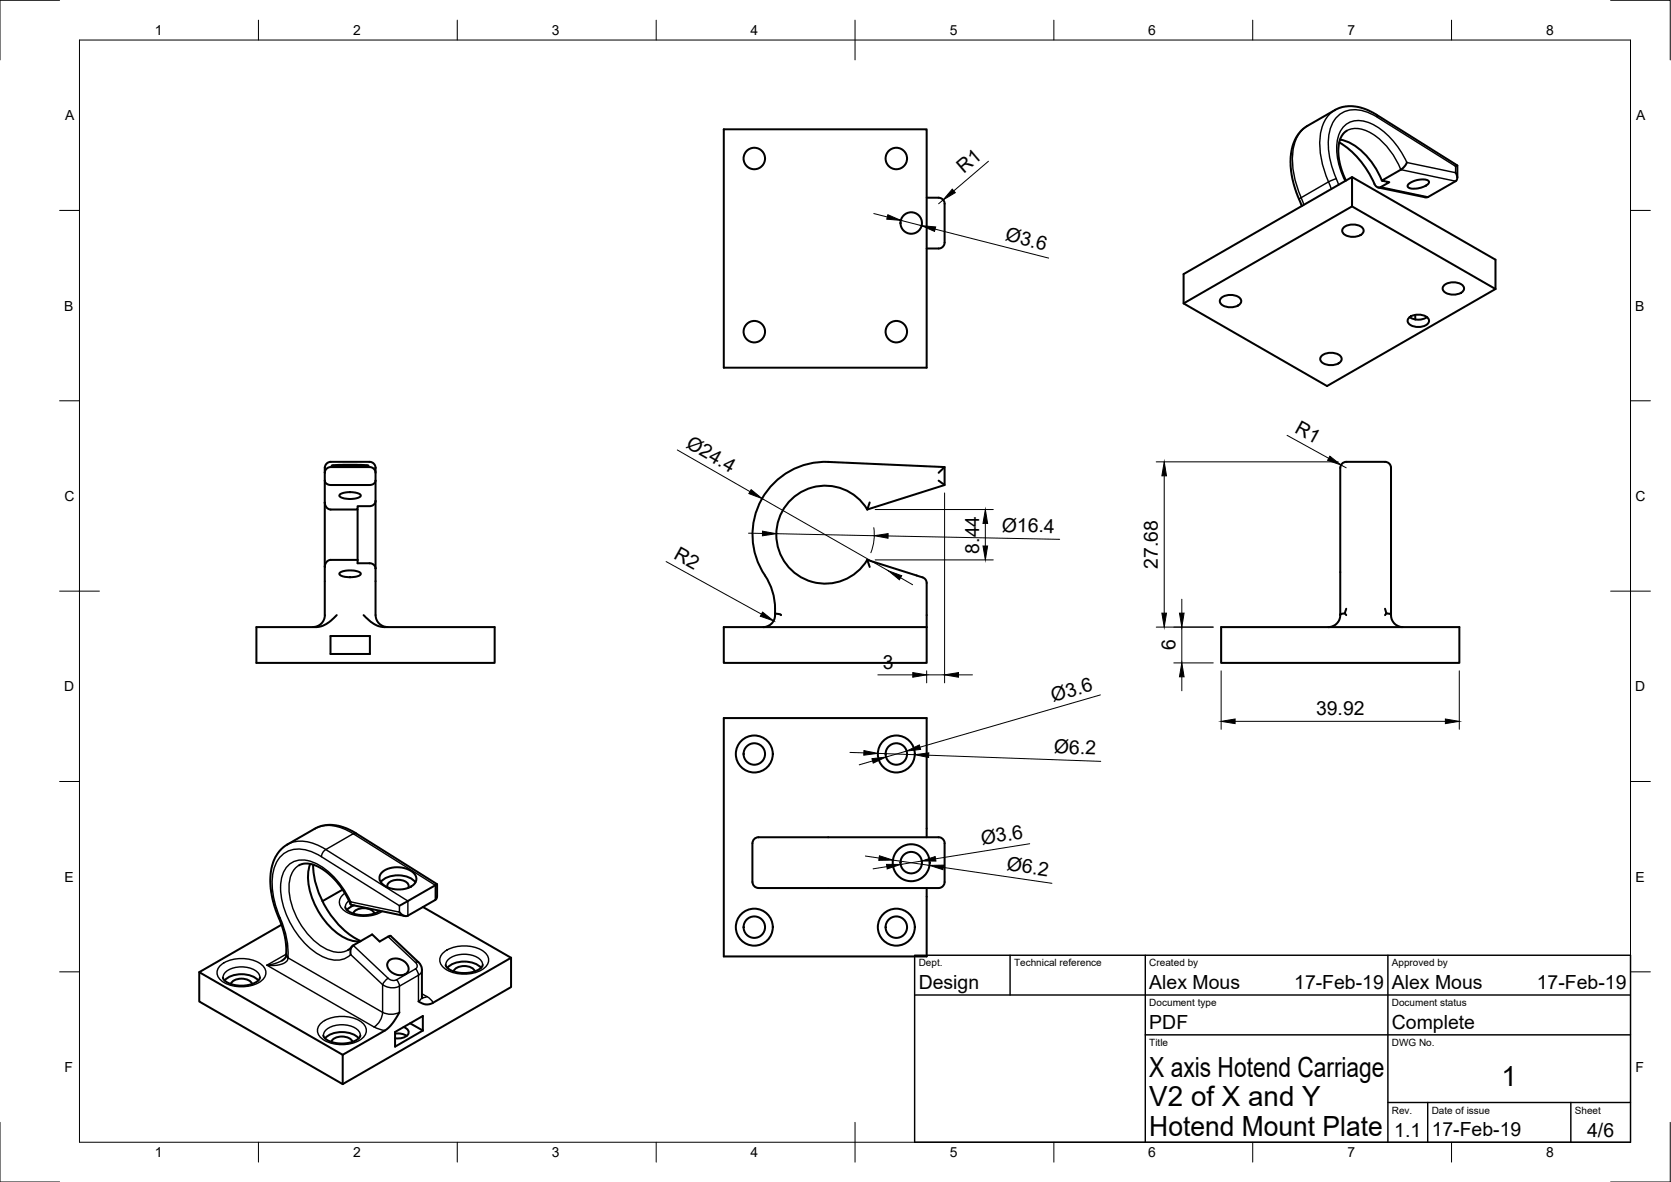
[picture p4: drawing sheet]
<svg xmlns="http://www.w3.org/2000/svg" width="420mm" height="297mm" viewBox="0 0 420 297" stroke-linecap="round" stroke-linejoin="round" font-family="sans-serif">
<!-- layer: Visible -->
<g fill="none" stroke="#000" stroke-width=".51">
<path d="M182 32.5h51v59.9h-51zM336.7 35.8a24.7 24.7 0 0 1 9.1 10.8l.6 .5h.5l2.4-1.3-1.8-.4 4.8-2.8 1-.9 .4-.9M336.9 35.1a14.7 14.7 0 0 1 9.3 7.7l1.3 2.6M338.6 32.9l-.9 .8-.6 .9-.5 1.7-.1 1.4 .2 2.2 .3 1.8 1.4 3.7M233 49.7h3a1.52 1.52 0 0 1 1.5 1.5v9.7a1.51 1.51 0 0 1-1.5 1.5h-3M337.8 57.2a3.7 3.7 0 0 1 5 .4 1.62 1.62 0 0 1-1.7 1.8l-1.2 .1a2.28 2.28 0 0 1-2.4-1.5zM340 44.5v7.4l-42.4 24.3M340 51.9l36 20.7M354.1 46.3a5.3 5.3 0 0 1 5-.9l.2 .3a3.2 3.2 0 0 1-2.9 1.7 2.57 2.57 0 0 1-2.5-.5zM366 43.4a1.48 1.48 0 0 1 0 2.1l-7.4 4.1-12-2.5M366.4 44.6v-3l-20.8-13.1-3.4-1.4-3-.4-2.4 .4-8.2 4.6-1.8 1.6a13.5 13.5 0 0 0-1.8 11.6l.9 3.5 1.4 3.4M366.4 41.6l-.4 .2"/>
<path d="M297.6 68.9l42.4-24.4 36 20.8v7.3l-42.3 24.4-36.1-20.8zM307.1 74.9a3.7 3.7 0 0 1 4.9 .4 1.62 1.62 0 0 1-1.7 1.8l-1.2 .1a2.28 2.28 0 0 1-2.4-1.5zM354.3 79.9a3.7 3.7 0 0 1 4.9 .3 1.62 1.62 0 0 1-1.7 1.9l-1.2 .1a2.28 2.28 0 0 1-2.4-1.6zM354.5 79.7a4 4 0 0 0 4.3 0M355.9 79.1v1.2M363.1 71.7a3.7 3.7 0 0 1 4.9 .4 1.62 1.62 0 0 1-1.7 1.9h-1.2a2.28 2.28 0 0 1-2.4-1.5zM332.3 89.4a3.7 3.7 0 0 1 5 .4 1.62 1.62 0 0 1-1.8 1.9l-1.1 .1a2.28 2.28 0 0 1-2.4-1.6zM81.7 118.8a1.47 1.47 0 0 1 1.5-1.4h9.7a1.48 1.48 0 0 1 1.5 1.4M83.4 117l3.1-.2 6.2 .2-3.4 .2zM237.5 117.4l-1.5 1.4M81.7 120.8a1.39 1.39 0 0 0 1.5 1.1h9.7a1.36 1.36 0 0 0 1.5-1.1M81.7 126.3v16.2"/>
<path d="M85.5 124.2a5.8 5.8 0 0 1 5.2 .2v.1a2.99 2.99 0 0 1-2.9 .9 2.73 2.73 0 0 1-2.5-.9zM89.9 128v12.7M94.4 120.8v-3.2a1.49 1.49 0 0 0-1.5-1.5h-9.7a1.49 1.49 0 0 0-1.5 1.5v8.7M94.4 125.9v17M94.4 125.9l-.2 .7-.7 .5-3.6 .1v.8h-7l-.9-.7-.3-1M94.4 120.8v5.1M218.1 128l19.4-6.1v-4.5l-29.2-1.3a18.3 18.3 0 0 0-16.8 9.3 18.3 18.3 0 0 0 .8 19.2M218.1 128a12.3 12.3 0 0 0-18.6-3 12.3 12.3 0 0 0 0 18.7 12.3 12.3 0 0 0 18.6-3M218.7 126.3l-.6 1.7M236 120.8l1.5 1.1M81.7 142.5v12.1a2.99 2.99 0 0 1-3 3M83.1 159.8h9.9v4.5h-9.9z"/>
<path d="M84.7 154.6l-2 1.8a5.4 5.4 0 0 1-3.2 1.2h-15v9h59.9v-9h-27.8a7.8 7.8 0 0 1-5.2-3M85.4 143.9a5.9 5.9 0 0 1 5.2 0l.1 .2a1.47 1.47 0 0 1-1.8 .9 4.1 4.1 0 0 1-3.6-.8zM89.9 140.7v.8l3.5 .1 .7 .5 .3 .8M89.9 140.7h-6.9l-.9 .6-.4 1.2M94.4 142.9v11.7a2.99 2.99 0 0 0 3 3M182 157.6h51v9h-51zM192.3 144.6a15 15 0 0 1 2.6 8.4M194.9 154.1l1.3 .3 .2 .2M194.9 153v.3a3.5 3.5 0 0 1-2.6 4.3h-.4M218.1 140.7l13.4 4.3a1.86 1.86 0 0 1 1.5 1.5v11.1M218.1 140.7l.6 1.8M307 157.6h59.9v9h-59.9z"/>
<path d="M337 154.5v-35.9a2.35 2.35 0 0 1 1-2.5h10.3a1.72 1.72 0 0 1 1.5 2.2v36.2M337 154.5a3 3 0 0 1-3 3.1M338.1 154.1l.4 .5M338.5 153l-.4 1.1-.9 .2-.2 .2M348.3 153l.3 1.1-.3 .5M348.6 154.1l1.1 .3a3.1 3.1 0 0 0 3 3.2M75.2 217.5l1.5-.5 1.6 .2 1.8 .6 1.9 1.3 2.1 1.9 1.5 1.7 1.4 2.3 1.1 2.2M78 217.1a14.2 14.2 0 0 0 1.9 11.6 15.2 15.2 0 0 0 8.9 7.8l1.8 .1M78.7 217.3a23.2 23.2 0 0 0 11.2 18.8l.8 .4M95.9 219.4a6.3 6.3 0 0 1 8.4 .3 2.18 2.18 0 0 1-1.4 3.3 6.3 6.3 0 0 1-7.2-1.4l-.3-1.1zM189.8 210.7l.9-.3h45.3a1.52 1.52 0 0 1 1.5 1.5v9.8a1.54 1.54 0 0 1-1.5 1.5h-44.3a2.27 2.27 0 0 1-2.4-1.1l-.1-10.2 .1-.5zM233 210.4v-29.9h-51v59.9h51v-17.2"/>
<path d="M70.8 232.4l-20.7 11.9 36.1 20.8M72 240l-.2 .6-.9 .8M86.1 223.6l-5 2.9M86.8 228l.3 .6 .7 .5 2.2 .8h3l1.5-.4 1-.6M88.2 239.9l-.1-1.1 .6-1.2 4.9-2.8 1.9 1.8 2.6-1.4 7.1 6.6a2.7 2.7 0 0 1 .9 1.9l.1 7.2M88.2 226.6l-.1 .6 .2 .2 13.5 2.8M88.5 237.9l-1 .9M88.8 229.6a3.3 3.3 0 0 1 4.4-1l.8 .6 .1 .4M89 227.5l-1.2 .6-.6 .6M95.8 221.7a6.5 6.5 0 0 1 8.3-.4l.3 .5M97.4 222.9a1.66 1.66 0 0 1 1.7-1.7 3.2 3.2 0 0 1 3.6 1.2l-.1 .7M100.4 229.2a1.78 1.78 0 0 0 2.2 .9l7-4.1 .3-.7v-3.1l-20.8-13.1-1.6-.7-1.8-.7-2.1-.4-1.8 .1-1.5 .3-8.2 4.6-1.9 1.7a13.7 13.7 0 0 0-1.8 11.5l.7 2.4 2.3 6.4 .5 2.9 .1 2.8 .4 .7"/>
<path d="M106.3 227.9l22.2 12.8M109.9 222.2l-9.5 5.4M50.1 244.3v7.4l36.1 20.7M56 245.7l.5 .8 1 .6 2.7 .6 1.7-.1 1.6-.3 1.4-.8 .5-.8M56.5 246.4a6.5 6.5 0 0 1 8.5 0M58 247.3a3.3 3.3 0 0 1 4.5-1l.7 .6 .2 .4M97.7 241.5a3.2 3.2 0 0 1 5 2.2 2.29 2.29 0 0 1-3.3 1.1 2.41 2.41 0 0 1-1.9-3zM99.3 259.3l7-4v3.7l-7 4zM99.3 259.8h1.6l1.3 .5M100.4 254.4l-1.7 2.8-1.4 1.4-11.1 6.5M101.5 258.1a1.28 1.28 0 0 1 1.3 1.1 1.28 1.28 0 0 1-1 1.4l-1.2 .3h-1.3M103.1 257.2l3.2 1.8"/>
<path d="M112.1 242.5l.4 .8 1 .6 1.3 .4 1.5 .2h1.6l1.8-.5 1.2-.7 .5-.8M112.5 243.2a6.5 6.5 0 0 1 8.5 0M114.1 244.1a3.3 3.3 0 0 1 4.4-1l.7 .6 .2 .4M128.5 240.7v7.4l-42.3 24.3M128.5 240.7l-19.9 11.4-1.5 .3-1.9-.7M81.3 260.2l.3 .6 1 .7 1.1 .5 1.9 .2h1.5l1.7-.4 1.3-.8 .5-.8M81.7 260.9a6.5 6.5 0 0 1 8.5 0M83.3 261.8a3.3 3.3 0 0 1 4.4-.9l.8 .6 .1 .3M86.2 265.1v7.3"/>
<circle cx="189.7" cy="39.8" r="2.7"/>
<circle cx="225.4" cy="39.8" r="2.7"/>
<circle cx="229.1" cy="56" r="2.7"/>
<circle cx="189.7" cy="83.4" r="2.7"/>
<circle cx="225.4" cy="83.4" r="2.7"/>
<circle cx="189.7" cy="189.5" r="4.6"/>
<circle cx="189.7" cy="189.5" r="2.7"/>
<circle cx="225.4" cy="189.5" r="4.6"/>
<circle cx="225.4" cy="189.5" r="2.7"/>
<circle cx="229.1" cy="216.8" r="4.7"/>
<circle cx="229.1" cy="216.8" r="2.7"/>
<circle cx="189.7" cy="233" r="4.6"/>
<circle cx="189.7" cy="233" r="2.7"/>
<circle cx="225.4" cy="233" r="4.6"/>
<circle cx="225.4" cy="233" r="2.7"/>
</g>
<!-- layer: Visible Narrow -->
<g fill="none" stroke="#000" stroke-width=".36">
<path d="M328.8 31.6a9.2 9.2 0 0 0-3.8 8.4 24.6 24.6 0 0 0 2.2 9.7l-.5 .4M335.6 27.7a9.2 9.2 0 0 0-3.8 8.4 24.6 24.6 0 0 0 2.2 9.6M338.6 32.8a6.2 6.2 0 0 1 6.4 .8 19 19 0 0 1 7.2 9l13.8 2.9M346.1 28.8l.3 .7M346.4 29.5l19.6 12.3v1.6l-12.3-2.6M346.4 29.5a8.8 8.8 0 0 0-8.7-1.3 8 8 0 0 0-3.7 7.2 26.3 26.3 0 0 0 2.6 11M334 45.7l-6.9 4 .8 1.8M334 45.7l.8 1.8M336 44.9l-1.9 .8M347.2 47l11.9 2.5M353.7 40.8a19.1 19.1 0 0 0-10-10.2 5.3 5.3 0 0 0-7.4 4.6 17 17 0 0 0 1.9 10.3M72.2 212.2a8.7 8.7 0 0 1 8.6 .6l1.1 .7-.9 .9-.2 .9"/>
<path d="M75.2 217.4a6.3 6.3 0 0 0-2.5 6.3 19.2 19.2 0 0 0 9.2 14.7 5.9 5.9 0 0 0 5.6 .4M79.1 208.3a8.7 8.7 0 0 1 8.6 .6l1.1 .6M80.8 215.3l19.6 12.3v1.6l-12.2-2.6a18.9 18.9 0 0 0-10-10.1 5.3 5.3 0 0 0-7.4 4.1 19.3 19.3 0 0 0 4.7 15.2 13.8 13.8 0 0 0 8.8 5.5 4.9 4.9 0 0 0 3.9-1.4l8 7.5M80.8 215.3a8.8 8.8 0 0 0-8.7-1.3 8 8 0 0 0-3.7 7.2l.1 2.5 .5 2.7 1.5 4.3M88.8 209.5l-6.9 4 20.7 12.9v3.7M88.8 209.5l20.7 13v3.7M89.6 209.4l-.8 .1M70.1 230.7h.4M70.5 230.7a21.1 21.1 0 0 1 1.9 9.9M72 239.8l-4.9 2.8M86.7 224.5a2.52 2.52 0 0 0-1.4 2.2 2.52 2.52 0 0 0 1.4 2.3 9.4 9.4 0 0 0 9.5 0M87.7 226.3l-.5 .6-.4 1"/>
<path d="M88.8 237.6l8.8 8.2a1.96 1.96 0 0 0 2.1 .4M97.6 235.4l6.9 6.5M111.7 239.2a9.1 9.1 0 0 1 10.1 0 2.56 2.56 0 0 1 1 2.5 2.56 2.56 0 0 1-1.7 2.1 9.3 9.3 0 0 1-9.4-.5 2.41 2.41 0 0 1 0-4.1zM55.7 242.4a9.1 9.1 0 0 1 10.1 0 2.56 2.56 0 0 1 1 2.5 2.56 2.56 0 0 1-1.7 2 9.3 9.3 0 0 1-9.4-.5 2.41 2.41 0 0 1 0-4zM56.1 245.7a3.1 3.1 0 0 1 2.8-2.5 6.3 6.3 0 0 1 6.1 1.4l.4 1.1M67.1 242.6a5.8 5.8 0 0 0 5.2-1.3l.1-.6 23.8 13.7M67.1 242.6l27 15.5M70.9 241.4l-2 .8-1.8 .4M80.9 257a9.1 9.1 0 0 1 10.1 0 2.56 2.56 0 0 1 1.1 2.4 2.56 2.56 0 0 1-1.8 2.1 9.3 9.3 0 0 1-9.4-.5 2.41 2.41 0 0 1 0-4zM94.1 258.1l1.2 .5 1.5 .4M96.2 254.4l-.2 1.2-.6 1.2-1.3 1.3M96.2 247.4a4.1 4.1 0 0 0 4.2 .4"/>
<path d="M96.2 247.4v7M97.6 245.8l-1 .9-.4 .7M99.7 246.2l.6 .9 .1 .7M100.4 247.8v6.6l-1.7 .5-1.3-.1-1.2-.4M104.5 241.9a.98 .98 0 0 1 0 1.6M104.5 243.5l-4.8 2.7M104.5 243.5l.6 .9 .1 .7M105.2 241.8l-.7 .1M105.2 245.1v6.5a1.49 1.49 0 0 0 .9-1.2M105.2 245.1l-4.8 2.7M106.1 243.7l-.3 .9-.6 .5M106.1 249.7l1.2 .8"/>
<path d="M107.3 250.4l1.1 .9 .5 .7M107.3 250.4l-1.2 .3M112.1 242.5a3.1 3.1 0 0 1 2.8-2.5 6.3 6.3 0 0 1 6.1 1.4l.4 1.1M81.3 260.2a3.1 3.1 0 0 1 2.9-2.5 6.3 6.3 0 0 1 6 1.5l.4 1"/>
</g>
<!-- layer: Border -->
<g fill="none" stroke="#000" stroke-width=".25">
<path d="M15 .1h-15v15M20 10.1h390v276.9h-390zM65 5.1v5M115 5.1v5M165 5.1v5M215 5.1v10M265 5.1v5M315 5.1v5M365 5.1v5M405 .1h15v15M15 52.9h5M410 52.9h5"/>
<path d="M15 100.7h5M410 100.7h5M15 148.6h10M405 148.6h10M15 196.4h5M410 196.4h5M15 244.2h5M410 244.2h5M0 282.1v14.9h15M65 287v5M115 287v5M165 287v5"/>
<path d="M215 282.1v9.9M265 287v5M315 287v5M365 287v5M420 282.1v14.9h-15"/>
</g>
<!-- layer: TitleBlock -->
<path d="M230 240.1h180v46.9h-180zM230 250h180M254 240.1v9.9M288 240.1v46.9M349 240.1v46.9M288 260.1h122M349 277.1h61M359 277.1v9.9M395 277.1v9.9" fill="none" stroke="#000" stroke-width=".36"/>
<!-- layer: Dimensions -->
<g fill="none" stroke="#000" stroke-width=".25">
<path d="M219.7 53.7l3.4 .8M226.5 55.4l5.2 1.3M235.1 57.6l28.6 7.3M237.2 50.2l-1.2 1M248.5 40.5l-8.7 7.5M170.3 113.1l18.3 10.5M290.7 116.1h45.8M292.7 119.6v34.5M323.6 109.4l10.5 5.8M337.2 116.8l1.3 .8M188.2 134l3.5 .1M191.6 125.3l31.8 18.2"/>
<path d="M195.2 134.1l24.6 .5M219.7 132.6a12.3 12.3 0 0 1-.7 6.3M220 128h29.7M223.3 134.7l43.1 .8M237.5 123.9v47.7M247.8 131.5v5.7M167.5 141.1l24 13.2M220 140.7h29.7M226.4 145.2l3.1 1.7M290.7 157.6h14.4M297.2 150.6v3.5M297.2 157.6v9"/>
<path d="M220.7 169.6h8.8M233 168.6v3M233 169.6h4.5M241 169.6h3.5M276.7 174.6l-45.4 13.2M295.1 166.6h10M297.2 170.1v3.5M307 168.6v14.7M366.9 168.6v14.7M213.7 189.1l3.5 .1M219.4 191.2l-3.4 1M220.7 189.3l9.3 .4"/>
<path d="M227.9 188.8l-5.1 1.5M233.5 189.8l43.3 1.5M310.6 181.3h52.8M217.6 215.1l3.4 .5M223 217.8l-3.5 .5M224.5 216.1l9.2 1.4M231.8 216.4l-5.4 .8M237.2 218l27.3 4M258.9 212l-23.7 3.8"/>
</g>
<g fill="#000" stroke="#000" stroke-width=".25">
<path d="M223.2 54l3.3 1.4-3.5-.3zM231.7 56.7l3.6 .3-.3 1.2zM239.4 47.5l.8 .9-3 1.8zM292.7 116.1l.6 3.5h-1.2zM334.4 114.6l2.8 2.2-3.4-1.1zM188.9 123l2.7 2.3-3.3-1.3zM191.7 133.5l3.5 .6-3.5 .5zM219.8 134.6l3.5-.5v1.2zM247.8 128l.5 3.5h-1.1zM247.2 137.2h1.1l-.5 3.5zM191.7 153.8l2.8 2.2-3.3-1.1zM223.4 143.5l3.3 1.2-.6 1z"/>
<path d="M292.1 154.1h1.2l-.6 3.5zM296.6 154.1h1.1l-.5 3.5zM229.5 169l3.5 .6-3.5 .6zM237.5 169.6l3.5-.6v1.2zM297.2 166.6l.5 3.5h-1.1zM217.2 188.6l3.5 .7-3.5 .5zM219.2 190.7l3.6-.4-3.2 1.5zM227.9 188.8l3.3-1.6 .3 1.1zM230 189.7l3.5-.5v1.2zM307 181.3l3.6-.6v1.1zM363.4 180.7l3.5 .6-3.5 .5zM221.1 215.1l3.4 1-3.5 .1z"/>
<path d="M222.9 217.2h3.5l-3.3 1.2zM231.8 216.4l3.3-1.1 .2 1.1zM233.7 217.5l3.6-.1-.2 1.2z"/>
</g>
<g font-size="7">
<text x="289" y="270.6">X axis Hotend Carriage</text>
<text x="377.5" y="273">1</text>
<text x="289" y="278.1">V2 of X and Y</text>
<text x="289" y="285.5">Hotend Mount Plate</text>
</g>
<g font-size="4.9">
<text x="242.4" y="43.8" transform="rotate(-41 242.4 43.8)">R1</text>
<text x="252.6" y="60.4" transform="rotate(14 252.6 60.4)">Ø3.6</text>
<text x="172.3" y="112.3" transform="rotate(30 172.3 112.3)">Ø24.4</text>
<text x="325.3" y="108.6" transform="rotate(29 325.3 108.6)">R1</text>
<text x="251.9" y="133.6" transform="rotate(1 251.9 133.6)">Ø16.4</text>
<text x="169.2" y="140.3" transform="rotate(29 169.2 140.3)">R2</text>
<text x="246.2" y="139.1" transform="rotate(-90 246.2 139.1)">8.44</text>
<text x="291.2" y="142.9" transform="rotate(-90 291.2 142.9)">27.68</text>
<text x="295.6" y="163.4" transform="rotate(-90 295.6 163.4)">6</text>
<text x="222" y="168">3</text>
<text x="264.8" y="176.3" transform="rotate(-16 264.8 176.3)">Ø3.6</text>
<text x="330.9" y="179.7">39.92</text>
<text x="265" y="189.3" transform="rotate(2 265 189.3)">Ø6.2</text>
<text x="246.9" y="212.3" transform="rotate(-9 246.9 212.3)">Ø3.6</text>
<text x="253" y="218.6" transform="rotate(8 253 218.6)">Ø6.2</text>
<text x="231" y="248.5">Design</text>
<text x="289" y="248.5">Alex Mous</text>
<text x="325.4" y="248.5">17-Feb-19</text>
<text x="350" y="248.5">Alex Mous</text>
<text x="386.4" y="248.5">17-Feb-19</text>
<text x="289" y="258.6">PDF</text>
<text x="350" y="258.6">Complete</text>
<text x="350.6" y="285.7">1.1</text>
<text x="360" y="285.5">17-Feb-19</text>
<text x="399.1" y="285.7">4/6</text>
</g>
<g font-size="3.5">
<text x="39" y="8.8">1</text>
<text x="88.8" y="8.8">2</text>
<text x="138.8" y="8.8">3</text>
<text x="188.7" y="8.8">4</text>
<text x="238.8" y="8.8">5</text>
<text x="288.7" y="8.8">6</text>
<text x="338.8" y="8.8">7</text>
<text x="388.8" y="8.8">8</text>
<text x="16.4" y="30.2">A</text>
<text x="411.4" y="30.2">A</text>
<text x="16.2" y="78">B</text>
<text x="411.2" y="78">B</text>
<text x="16.2" y="125.9">C</text>
<text x="411.2" y="125.9">C</text>
<text x="16.2" y="173.7">D</text>
<text x="411.2" y="173.7">D</text>
<text x="16.2" y="221.6">E</text>
<text x="411.2" y="221.6">E</text>
<text x="16.2" y="269.4">F</text>
<text x="411.2" y="269.4">F</text>
<text x="39" y="290.8">1</text>
<text x="88.8" y="290.8">2</text>
<text x="138.8" y="290.8">3</text>
<text x="188.7" y="290.8">4</text>
<text x="238.8" y="290.8">5</text>
<text x="288.7" y="290.8">6</text>
<text x="338.8" y="290.8">7</text>
<text x="388.8" y="290.8">8</text>
</g>
<g font-size="2.5">
<text x="231" y="242.9">Dept.</text>
<text x="255" y="242.9">Technical reference</text>
<text x="289" y="242.9">Created by</text>
<text x="350" y="242.9">Approved by</text>
<text x="289" y="252.8">Document type</text>
<text x="350" y="252.8">Document status</text>
<text x="289" y="262.9">Title</text>
<text x="350" y="262.9">DWG No.</text>
<text x="350" y="279.9">Rev.</text>
<text x="360" y="279.9">Date of issue</text>
<text x="396" y="279.9">Sheet</text>
</g>
</svg>
